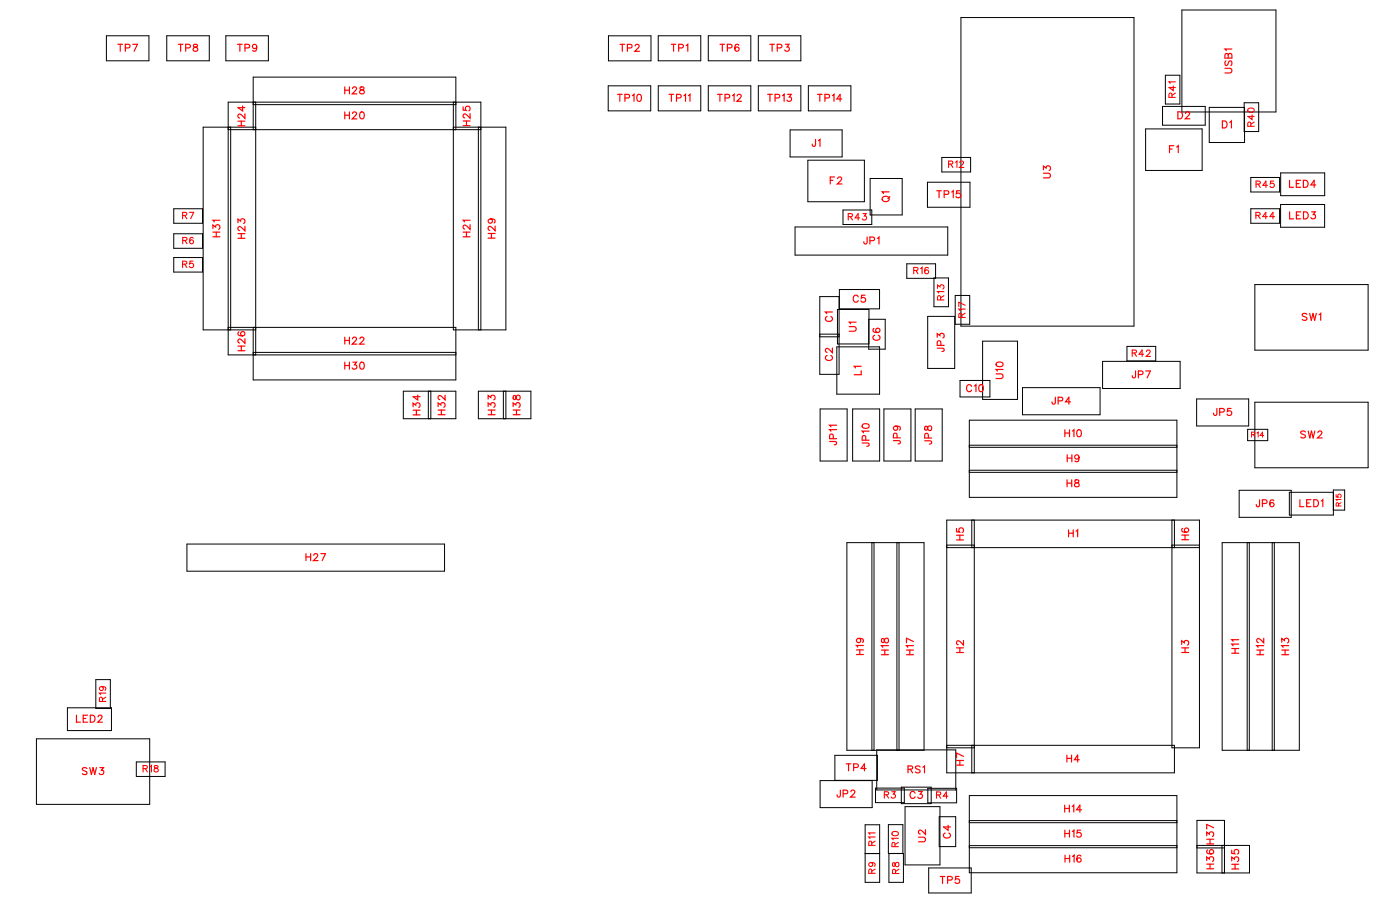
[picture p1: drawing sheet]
<svg xmlns="http://www.w3.org/2000/svg" width="142mm" height="93mm" viewBox="0 0 142 93" stroke-linecap="round" stroke-linejoin="round" font-family="sans-serif">
<g fill="none" stroke="#000" stroke-width=".1">
<path d="M10.8 3.6h4.3v2.6h-4.3zM16.9 3.6h4.3v2.6h-4.3zM22.9 3.6h4.3v2.6h-4.3zM23.2 13.2h25.6M23.4 12.9v20.6M25.7 13.2v-5.4h20.6v5.4M25.7 10.6h20.6M26 10.4v25.6M26 12.9h-5.4v20.6h5.4M46 10.4v23.1h5.4v-20.6h-5.4M48.6 12.9v20.6M61.7 8.7h4.4v2.6h-4.4z"/>
<path d="M61.8 3.6h4.3v2.6h-4.3zM66.8 3.6h4.3v2.6h-4.3zM66.8 8.7h4.3v2.6h-4.3zM71.9 3.6h4.3v2.6h-4.3zM71.9 8.7h4.3v2.6h-4.3zM77 3.6h4.3v2.6h-4.3zM77 8.7h4.3v2.6h-4.3zM80.2 13.2h5.3v2.7h-5.3zM82 16.3h5.8v4.2h-5.8zM82.1 8.7h4.3v2.6h-4.3zM88.3 18.1h3.3v3.7h-3.3zM94.2 18.5h4.3v2.5h-4.3z"/>
<path d="M95.6 16h2.9v1.5h-2.9zM97.6 1.8h17.5v31.3h-17.5zM116.3 13.1h5.7v4.2h-5.7zM118 10.8h4.4v1.9h-4.4zM118.3 7.6h1.5v3h-1.5zM120 1h9.5v10.4h-9.5zM122.8 10.9h3.6v3.6h-3.6zM126.3 10.4h1.5v3h-1.5zM127 18h2.9v1.5h-2.9zM130 17.5h4.5v2.4h-4.5zM17.6 21.2h3v1.5h-3zM17.6 23.7h3v1.5h-3z"/>
<path d="M17.6 26.1h3v1.5h-3zM23.2 33.2h23.1v5.4h-20.6v-5.4M25.7 35.8h20.6M40.9 39.7h5.4v2.8h-5.4zM43.5 39.7v2.8M43.7 39.7v2.8M48.6 39.7h5.3v2.8h-5.3zM48.8 33.5v-23.1h-25.6v25.6h23.1M51.1 39.7v2.8M51.4 39.7v2.8M80.7 23h15.5v2.9h-15.5zM83.2 30.1h2v7.9h-2z"/>
<path d="M83.2 34.2h2M83.2 33.9h2M85 35.2h4.3v4.8h-4.3zM85 31.4h3.2v3.5h-3.2zM85.2 29.4h4.1v1.9h-4.1zM85.6 21.3h2.9v1.5h-2.9zM88.2 32.4h1.7v3h-1.7zM92.1 26.8h2.9v1.4h-2.9zM94.2 32.1h2.7v5.3h-2.7zM94.8 28.2h1.5v2.9h-1.5zM97 30h1.5v2.9h-1.5zM97.5 38.6h3v1.7h-3z"/>
<path d="M99.8 34.6h3.5v5.9h-3.5zM103.8 39.3h7.9v2.8h-7.9zM111.9 36.7h7.9v2.7h-7.9zM114.4 35.2h2.9v1.4h-2.9zM127 21.2h2.9v1.5h-2.9zM127.4 28.9h11.5v6.6h-11.5zM130 20.8h4.5v2.3h-4.5zM19 55.2h26.1v2.8h-26.1zM83.3 41.5h2.7v5.3h-2.7zM86 55.1h7.8v21h-7.8zM86.6 41.5h2.7v5.3h-2.7zM88.5 55.1v21"/>
<path d="M88.7 55.1v21M89.7 41.5h2.8v5.3h-2.8zM91.1 55.1v21M91.3 55.1v21M92.9 41.5h2.8v5.3h-2.8zM96.1 55.6h25.7M96.1 55.3h2.8M98.4 42.6h21.1v7.9h-21.1zM98.4 47.7h21.1M98.4 45.2h21.1M98.4 47.9h21.1M98.4 45.4h21.1"/>
<path d="M98.7 52.8v2.8M98.9 52.8v25.6M119 52.8v23.1h2.8v-23.1h-25.7v25.6h23.1v-2.8h-23.1M119 55.3h2.8M119.2 52.8v2.8M121.5 40.5h5.3v2.7h-5.3zM124.1 55.1h7.8v21h-7.8zM125.8 49.8h5.3v2.7h-5.3zM126.6 55.1v21M126.7 43.6h2v1.1h-2zM126.8 55.1v21M127.4 40.8h11.5v6.7h-11.5z"/>
<path d="M129.2 55.1v21M129.4 55.1v21M135.4 50h-4.5v2.3h4.5v-2.6h1.1v2.1h-1.1M3.7 75h11.5v6.6h-11.5zM6.8 71.8h4.5v2.3h-4.5zM9.7 69h1.5v2.9h-1.5zM13.8 77.3h3v1.5h-3zM83.3 79.2h5.2v2.8h-5.2zM84.8 76.7h4.3v2.5h-4.3zM88.9 80h2.9v1.5h-2.9zM89 76.1h8v4.1h-8zM91.5 79.9h3v1.7h-3z"/>
<path d="M96.1 75.9h2.8M98.7 75.6v2.8M87.8 83.7h1.5v5.9h-1.5zM87.8 86.6h1.5M90.2 83.7h1.5v2.9h-1.5zM90.2 86.6h1.5v3h-1.5zM91.9 81.9h3.5v5.9h-3.5zM94.2 80h2.9v1.5h-2.9zM94.3 88.1h4.3v2.5h-4.3zM95.4 82.9h1.6v3h-1.6zM98.4 80.7h21.1v7.9h-21.1zM98.4 83.5h21.1"/>
<path d="M98.4 86h21.1M98.4 83.3h21.1M98.4 85.8h21.1M121.5 85.8h5.4v2.8h-5.4v-5.3h2.8v5.3M121.5 86.1h2.8M124.1 85.8v2.8"/>
</g>
<g fill="none" stroke="#f00" stroke-width=".12">
<path d="M12 4.5h.4M12.2 4.5v.7M12.7 4.9l.4-.1 .1-.2-.5-.1v.7M13.5 4.5h.5l-.4 .7M18.1 4.5h.5M18.3 4.5v.7M18.9 4.9l.4-.1v-.2l-.4-.1v.7M19.7 4.5v.2l.3 .1 .1 .2a.24 .24 0 0 1-.3 .2 .24 .24 0 0 1-.2-.2l.4-.3v-.2zM24.1 4.5h.5M24.2 12.8h.7M24.2 12.3h.7M24.4 4.5v.7"/>
<path d="M24.5 12.3v.5M24.6 10.8v.5l-.4-.4h.7M24.9 11.5v.5l-.4-.3-.2-.1-.1 .1v.1l.1 .2M24.9 4.9l.4-.1v-.2l-.4-.1v.7M26.1 4.7a.22 .22 0 0 1-.3 .2 .22 .22 0 0 1-.1-.3 .22 .22 0 0 1 .3 0l.1 .1a.34 .34 0 0 1-.3 .5l-.1-.1M35 8.8v.7M35 11.4v.7M35 9.2h.5M35 11.7h.5M35.5 8.8v.7M35.5 11.4v.7M35.8 9l.1-.2h.2l.1 .2-.1 .2-.3 .3h.4"/>
<path d="M35.8 11.5l.1-.1h.2l.1 .1-.1 .2-.3 .4h.4M36.6 8.9v.2l.3 .1 .1 .1a.24 .24 0 0 1-.3 .2 .24 .24 0 0 1-.2-.2l.5-.3-.1-.1zM36.6 11.4h.1a.37 .37 0 0 1 .3 .3 .37 .37 0 0 1-.3 .4 .45 .45 0 0 1-.1-.7zM47 10.8v.4h.3a.25 .25 0 0 1 0-.4 .25 .25 0 0 1 .4 .1 .25 .25 0 0 1-.1 .3M47 12.8h.7M47 12.3h.7M47.4 12.3v.5M47.7 11.5v.5l-.3-.3-.2-.1-.2 .1v.1l.2 .2M62.7 9.6h.5M62.9 9.6v.7M62.9 4.5h.5M63.2 4.5v.7"/>
<path d="M63.4 9.9h.5v-.3h-.5v.7M63.7 4.9l.4-.1v-.2l-.4-.1v.7M64.2 9.7l.2-.1v.7M64.5 4.7l.1-.2h.2l.1 .1-.1 .3-.3 .3h.4M64.8 9.6h.1a.37 .37 0 0 1 .2 .3 .37 .37 0 0 1-.2 .4 .45 .45 0 0 1-.1-.7zM67.9 9.6h.5M68.1 4.5h.5M68.2 9.6v.7M68.4 4.5v.7M68.7 9.9h.4v-.3h-.4v.7M68.9 4.9l.4-.1v-.2l-.4-.1v.7M69.4 9.7l.2-.1v.7"/>
<path d="M69.7 4.6l.1-.1v.7M69.9 9.7l.2-.1v.7M72.9 9.6h.4M73.1 9.6v.7M73.1 4.5h.5M73.3 4.5v.7M73.6 9.9h.4v-.3h-.4v.7M73.8 4.9l.5-.1v-.2l-.5-.1v.7M74.4 9.7l.1-.1v.7M74.8 9.7l.2-.1h.1l.1 .1-.1 .2-.3 .4h.5M75 4.6v-.1a.35 .35 0 0 0-.4 .3 .35 .35 0 0 0 .2 .4 .22 .22 0 0 0 .2-.2 .22 .22 0 0 0-.2-.2 .22 .22 0 0 0-.2 .2M77.9 9.6h.5"/>
<path d="M78.2 4.5h.4M78.2 9.6v.7M78.4 4.5v.7M78.7 9.9h.4v-.3h-.4v.7M78.9 4.9l.4-.1 .1-.2-.5-.1v.7M79.4 9.7l.2-.1v.7M79.7 4.5h.4l-.2 .3a.24 .24 0 0 1 .2 .3 .24 .24 0 0 1-.4 0M80 9.6h.3l-.2 .2a.24 .24 0 0 1 .2 .4 .24 .24 0 0 1-.4-.1M82.8 14.2v.6h-.3v-.2M83 9.6h.5M83.1 14.3l.1-.1v.7M83.2 9.6v.7"/>
<path d="M83.8 9.9h.4v-.3h-.4v.7M84.3 18.3h.3M84.5 9.7l.2-.1v.7M84.7 18h-.4v.7M85 18.1l.2-.1h.1l.1 .1-.1 .2-.3 .4h.5M85.5 10h-.5l.3-.4v.7M89.7 20a.35 .35 0 0 1 .4-.1 .35 .35 0 0 1 .1 .4 .33 .33 0 0 1-.4 .2 .33 .33 0 0 1-.1-.5zM90.3 19.5h-.7l.1 .1M90.3 20l-.2 .2M95.1 19.4h.5M95.3 19.4v.7M95.9 19.7h.4v-.3h-.4v.7"/>
<path d="M96.6 19.5l.2-.1v.7M97.5 19.4h-.4v.3a.25 .25 0 0 1 .4 0 .25 .25 0 0 1-.1 .3 .25 .25 0 0 1-.3-.1M105.9 17.6h.5l.2 .2-.1 .2-.6 .1M105.9 17.2v-.3l.3 .2a.24 .24 0 0 1 .4-.2 .24 .24 0 0 1-.1 .4M118.7 15.1h.3M119.2 14.8h-.5v.7M119.5 14.9l.1-.1v.7M119.6 11.3h.2a.38 .38 0 0 1 .3 .4 .38 .38 0 0 1-.3 .4h-.2zM120.4 11.5l.1-.2h.1l.2 .2-.1 .2-.4 .4h.5M124.1 12.3h.2a.38 .38 0 0 1 .3 .3 .38 .38 0 0 1-.3 .4h-.2zM124.4 6.9h.5l.2 .2-.1 .3h-.6M124.5 6.2l-.1 .1 .1 .4 .1-.1 .3-.4h.1l.1 .1-.1 .4"/>
<path d="M124.7 5.6l-.1-.1h-.2v.4h.7v-.3l-.2-.2-.2 .1v.4M124.9 12.4l.1-.1v.7M125.1 5h-.7l.1 .1M130.9 18.3v.7h.4M131.6 18.6h.3M132 18.3h-.4v.7h.4M132.3 18.3h.3a.38 .38 0 0 1 .2 .4 .38 .38 0 0 1-.2 .3h-.3zM133.6 18.8h-.5l.3-.5v.7M21.6 23.2v-.4l.3 .2a.24 .24 0 0 1 .4-.1 .24 .24 0 0 1-.1 .4M21.6 24h.7M21.6 23.6h.7M22 23.6v.4"/>
<path d="M22.3 22.4h-.7l.2 .1M24.2 22.6v-.4l.2 .2a.24 .24 0 0 1 .4-.1 .24 .24 0 0 1-.1 .4M24.2 35.6h.7M24.2 35.1h.7M24.2 24.2h.7M24.2 23.7h.7M24.3 33.7h-.1a.35 .35 0 0 0 .2 .4 .35 .35 0 0 0 .5-.2 .22 .22 0 0 0-.2-.2 .22 .22 0 0 0-.3 .2 .22 .22 0 0 0 .2 .2M24.5 23.7v.5M24.5 35.1v.5M24.9 34.4v.4l-.4-.3-.2-.1-.1 .1v.2l.1 .1M24.9 23v.4l-.4-.3-.2-.1-.1 .1v.2l.1 .1M35 34.2v.7"/>
<path d="M35 36.8v.7M35 37.1h.5M35 34.6h.5M35.5 34.2v.7M35.5 36.8v.7M35.8 34.4l.1-.2h.2l.1 .2-.1 .2-.3 .3h.4M35.8 36.8h.4l-.2 .2a.24 .24 0 0 1 .2 .4 .24 .24 0 0 1-.4-.1M36.5 34.4l.2-.2h.1l.2 .2-.2 .2-.3 .3h.5M36.6 36.8h.1a.37 .37 0 0 1 .3 .3 .37 .37 0 0 1-.3 .4 .45 .45 0 0 1-.1-.7zM47 24h.7M47 23.6h.7M47.4 23.6v.4"/>
<path d="M47.7 22.8v.5l-.3-.4-.2-.1-.2 .2v.1l.2 .1M47.7 22.4h-.7l.2 .1M49.6 24.2h.7M49.6 23.7h.7M49.8 22.2a.22 .22 0 0 1 .2 .3 .22 .22 0 0 1-.4 .1 .22 .22 0 0 1 .1-.3l.1-.1a.34 .34 0 0 1 .5 .3l-.1 .1M49.9 23.7v.5M50.3 22.9v.5l-.4-.3-.2-.1-.1 .1v.1l.1 .2M84 32.1a.26 .26 0 0 0-.2 .3 .26 .26 0 0 0 .3 .2h.1a.26 .26 0 0 0 .3-.2 .26 .26 0 0 0-.2-.3M84 36.1a.26 .26 0 0 0-.2 .3 .26 .26 0 0 0 .3 .2h.1a.26 .26 0 0 0 .3-.2 .26 .26 0 0 0-.2-.3M84.5 31.7h-.7l.1 .1M84.5 35.3v.5l-.3-.3-.3-.1-.1 .1v.1l.2 .2M86.2 33.1h.5l.2 .3-.1 .2h-.6"/>
<path d="M86.9 32.7h-.7l.1 .2M87.1 30.1a.26 .26 0 0 0-.3-.1 .26 .26 0 0 0-.2 .2v.2a.26 .26 0 0 0 .2 .3 .26 .26 0 0 0 .3-.2M87.4 37.2h-.7l.2 .1M87.4 37.6v.4h-.7M87.8 30h-.3l-.1 .3a.25 .25 0 0 1 .4 0 .25 .25 0 0 1 0 .3 .25 .25 0 0 1-.4-.1M88 24.1v.6h-.2l-.1-.2M88.3 24.4h.4l.1-.3h-.5v.7M88.7 33.3v.1a.35 .35 0 0 0 .2 .4 .35 .35 0 0 0 .4-.3 .22 .22 0 0 0-.2-.2 .22 .22 0 0 0-.2 .2 .22 .22 0 0 0 .2 .2M88.8 34a.26 .26 0 0 0-.2 .3 .26 .26 0 0 0 .3 .2h.2a.26 .26 0 0 0 .2-.2 .26 .26 0 0 0-.1-.3M89.1 24.2l.1-.1v.7M95.1 35.3l.7 .1v.2l-.2 .1M95.1 34.2v-.3l.3 .2a.24 .24 0 0 1 .4-.2 .24 .24 0 0 1-.1 .4"/>
<path d="M95.5 35.1v-.4l-.3-.1-.1 .5h.8M98.6 39.2a.26 .26 0 0 0-.3-.2 .26 .26 0 0 0-.2 .3v.2a.26 .26 0 0 0 .2 .3 .26 .26 0 0 0 .3-.2M98.9 39.2l.2-.2v.8M99.5 39.1l.1-.1a.37 .37 0 0 1 .2 .4 .37 .37 0 0 1-.2 .4 .45 .45 0 0 1-.1-.7zM101.1 37.9h.5l.2 .3-.1 .2h-.6M101.2 36.8l.2-.1a.3 .3 0 0 1 .4 .3 .38 .38 0 0 1-.3 .2 .38 .38 0 0 1-.4-.3zM101.8 37.5h-.7l.2 .2M115.3 37.6v.7h-.3v-.2M115.6 38h.4v-.3l-.4-.1v.8M116.3 37.6h.5l-.3 .8M130.9 21.5v.7h.4M131.6 21.8h.3"/>
<path d="M132.1 21.5h-.5v.7h.5M132.3 21.5h.3a.38 .38 0 0 1 .2 .4 .38 .38 0 0 1-.2 .3h-.3zM132.7 31.9l-.2-.1-.3 .1 .1 .2 .4 .2v.1l-.2 .1-.3-.1M133 31.8l.1 .7 .2-.7 .2 .7 .1-.7M133.2 21.5h.3l-.2 .3a.24 .24 0 0 1 .2 .4 .24 .24 0 0 1-.4-.1M133.9 31.9l.2-.1v.7M31.1 56.2v.7M31.1 56.5h.4M31.5 56.2v.7M31.9 56.4l.1-.2h.1l.2 .1-.1 .3-.4 .3h.5M32.6 56.2h.4l-.3 .7M41.9 41.3v-.4l.3 .2a.24 .24 0 0 1 .4-.2 .25 .25 0 0 1-.1 .5"/>
<path d="M41.9 42.1h.7M41.9 41.6h.7M42.3 41.6v.5M42.4 40.1v.5l-.5-.3h.7M44.5 41.3v-.4l.2 .2a.24 .24 0 0 1 .4-.2 .24 .24 0 0 1 0 .4M44.5 42.1h.7M44.5 41.6h.7M44.8 41.6v.5M45.2 40.1v.5l-.4-.4-.2-.1-.1 .2v.1l.1 .1M49.6 41.3v-.4l.2 .2a.24 .24 0 0 1 .4-.2 .24 .24 0 0 1-.1 .4M49.6 40.5v-.4l.2 .2a.24 .24 0 0 1 .4-.1 .24 .24 0 0 1-.1 .4M49.6 42.1h.7"/>
<path d="M49.6 41.6h.7M49.9 41.6v.5M52.1 41.3v-.4l.3 .2a.24 .24 0 0 1 .3-.2 .24 .24 0 0 1 0 .4M52.1 42.1h.7M52.1 41.6h.7M52.1 40.2v.3h.2l.3-.4a.24 .24 0 0 1 .2 .2 .24 .24 0 0 1-.2 .3l-.2-.1-.1-.3zM52.4 41.6v.5M84.2 44.8h.7v.3h-.2M84.6 44.5v-.4h-.3l-.1 .4h.7M84.9 43.6h-.7l.2 .2M84.9 43.2h-.7l.2 .1M87.5 45h.7v.2l-.2 .1"/>
<path d="M87.6 43.1l.2-.1a.3 .3 0 0 1 .4 .3 .38 .38 0 0 1-.3 .2 .38 .38 0 0 1-.4-.3zM87.9 44.7v-.4l-.3-.1-.1 .5h.7M88.2 43.8h-.7l.2 .1M90.7 44.7l.6 .1 .1 .2-.2 .1M90.9 43.2a.22 .22 0 0 1 .2 .3 .22 .22 0 0 1-.3 .1 .22 .22 0 0 1 0-.3l.1-.1a.34 .34 0 0 1 .5 .3l-.1 .1M91.1 44.4l-.1-.4h-.2l-.1 .4h.7M93.9 44.7l.6 .1 .1 .2-.2 .1M93.9 43.3v.3l.1 .1 .4-.5a.24 .24 0 0 1 .2 .3 .24 .24 0 0 1-.2 .2l-.2-.1-.1-.3zM94.2 44.5v-.5h-.3v.5h.7M97.1 53.6v.4h.3a.25 .25 0 0 1 0-.4 .25 .25 0 0 1 .4 .1 .25 .25 0 0 1-.1 .3M97.1 54.8h.7M97.1 54.3h.7"/>
<path d="M97.4 54.3v.5M107.1 40.3v.7h-.2l-.1-.2M107.4 40.7h.4l.1-.3-.5-.1v.7M108.1 43.6v.7M108.1 44h.5M108.3 48.7v.7M108.3 49h.5M108.4 46.2v.7M108.4 46.5h.4M108.5 53.8v.7M108.5 54.1h.5M108.6 43.6v.7"/>
<path d="M108.7 40.8h-.5l.3-.5v.7M108.8 48.7v.7M108.8 46.2v.7M108.9 43.8l.1-.2v.7M109 53.8v.7M109.2 48.7v.2l.3 .1 .1 .2a.24 .24 0 0 1-.3 .2 .24 .24 0 0 1-.2-.2l.4-.3v-.2zM109.2 53.9l.2-.1v.7M109.4 43.7l.1-.1a.37 .37 0 0 1 .3 .4 .37 .37 0 0 1-.3 .3 .45 .45 0 0 1-.1-.6zM109.5 46.4a.22 .22 0 0 1-.3 .2 .22 .22 0 0 1 0-.4 .22 .22 0 0 1 .3 .1v.1a.34 .34 0 0 1-.2 .5l-.2-.1M120 54.8h.7M120 54.3h.7M120.1 53.6l-.1 .1a.35 .35 0 0 0 .3 .4 .35 .35 0 0 0 .4-.3 .22 .22 0 0 0-.2-.2 .22 .22 0 0 0-.3 .2 .22 .22 0 0 0 .2 .2"/>
<path d="M120.3 54.3v.5M123.5 41.5v.6h-.2l-.1-.2M123.8 41.8h.4l.1-.3h-.5v.7M125 41.5h-.4v.3a.25 .25 0 0 1 .4 0 .25 .25 0 0 1-.1 .3 .25 .25 0 0 1-.3-.1M127.9 50.7l-.1 .7h-.2l-.1-.2M128.2 51.1h.4v-.3l-.4-.1v.7M129.3 50.8a.35 .35 0 0 0-.4 .2 .35 .35 0 0 0 .2 .4 .22 .22 0 0 0 .3-.2 .22 .22 0 0 0-.3-.2 .22 .22 0 0 0-.2 .2M132 50.7v.7h.4M132.5 43.8l-.1-.1-.3 .1v.2l.4 .2v.2l-.1 .1-.3-.1M132.7 51.1h.2M132.8 43.7l.2 .8 .1-.8 .2 .8 .2-.8M133.1 50.7h-.4v.7h.4"/>
<path d="M133.4 50.7h.2a.38 .38 0 0 1 .3 .4 .38 .38 0 0 1-.3 .3h-.2zM133.8 43.9l.1-.2h.2l.1 .2-.1 .2-.3 .4h.4M134.1 50.8l.2-.1v.7M7.8 72.6v.7h.4M8.4 72.9h.3M8.8 78l-.1-.1-.3 .1v.2l.4 .2v.1l-.1 .1-.3-.1M8.9 72.6h-.5v.7h.5M9.1 77.9l.2 .7 .1-.7 .2 .7 .2-.7M9.2 72.6h.2a.38 .38 0 0 1 .3 .3 .38 .38 0 0 1-.3 .4h-.2zM10 72.8l.1-.2h.1l.2 .1-.1 .3-.4 .3h.5M10.1 77.9h.4l-.2 .3a.24 .24 0 0 1 .2 .4 .24 .24 0 0 1-.4-.1M85.9 77.5h.5"/>
<path d="M86.1 77.5v.7M86.7 77.9h.4v-.3l-.4-.1v.7M87 66h.7M87 66.4h.7M87.2 64.8a.22 .22 0 0 1 .2 .3 .22 .22 0 0 1-.4 .1 .22 .22 0 0 1 .1-.4h.1a.34 .34 0 0 1 .5 .3l-.1 .1M87.3 66v.4M87.7 65.5h-.7l.1 .2M87.9 78h-.5l.4-.5v.7M89.5 66.4h.7M89.5 66h.7M89.5 64.8v.4h.2l.3-.4a.24 .24 0 0 1 .2 .2 .24 .24 0 0 1-.2 .2l-.2-.1-.1-.3zM89.8 66v.4"/>
<path d="M90.2 65.5h-.7l.1 .2M92 66.4h.7M92 66h.7M92.2 78.1l.4-.1 .1-.1-.2-.2h-.3v.7M92.4 66v.4M92.4 78.1l.3 .3M92.7 65.5h-.7l.2 .2M92.7 65.1l-.7-.3v.4M93.4 77.8l-.2-.1-.3 .1 .1 .2 .4 .2v.1l-.2 .1-.3-.1M93.7 77.9l.2-.2v.7M97.1 66.2h.7M97.1 65.8h.7"/>
<path d="M97.1 77.7h.7M97.1 77.2h.7M97.4 65.8v.4M97.4 77.2v.5M97.8 65v.5l-.3-.4-.3-.1-.1 .2v.1l.2 .1M97.8 76.8l-.7-.4v.5M108.3 76.6v.7M108.3 77h.5M108.8 76.6v.7M109.6 77.1h-.5l.3-.5v.7M120 65.4v-.4l.2 .2a.24 .24 0 0 1 .4-.1 .24 .24 0 0 1-.1 .4M120 66.2h.7"/>
<path d="M120 65.8h.7M120.3 65.8v.4M125.1 66.3h.7M125.1 65.8h.7M125.4 65.8v.5M125.8 65.4h-.7l.1 .1M125.8 64.9h-.7l.1 .2M127.6 66.4h.7M127.6 66h.7M127.9 66v.4M128.3 65.5h-.7l.1 .2M128.3 64.8v.4l-.3-.3-.3-.1-.1 .1v.2l.2 .1"/>
<path d="M130.1 65.2v-.4l.3 .2a.24 .24 0 0 1 .4-.2 .24 .24 0 0 1-.1 .4M130.1 66.4h.7M130.1 66h.7M130.5 66v.4M130.8 65.5h-.7l.2 .2M85.3 80.2v.6l-.3 .1v-.2M85.6 80.6l.4-.1v-.2l-.4-.1v.7M86.4 80.4l.1-.2h.2l.1 .1-.1 .3-.3 .3h.4M92.9 80.5a.26 .26 0 0 0-.3-.2 .26 .26 0 0 0-.2 .3v.2a.26 .26 0 0 0 .2 .2 .26 .26 0 0 0 .3-.1M93.2 80.3h.4l-.2 .3a.24 .24 0 0 1 .2 .4 .24 .24 0 0 1-.4-.1M93.3 85h.5l.2 .2-.1 .2h-.6M94 84.2v.5l-.4-.4-.2-.1-.1 .2v.1l.1 .2"/>
<path d="M95.5 89h.4M95.7 89v.7M96 84.5a.26 .26 0 0 0-.2 .3 .26 .26 0 0 0 .3 .3h.1a.26 .26 0 0 0 .3-.3 .26 .26 0 0 0-.2-.3M96.2 89.3h.4v-.3h-.4v.7M96.3 83.8v.5l-.5-.4h.7M97.4 89h-.4v.3a.25 .25 0 0 1 .4 0 .25 .25 0 0 1-.1 .3 .25 .25 0 0 1-.3-.1M108.1 81.7v.7M108.1 82.1h.5M108.1 84.3v.7M108.1 84.6h.5M108.1 86.8v.7M108.1 87.1h.5"/>
<path d="M108.6 81.7v.7M108.6 84.3v.7M108.6 86.8v.7M108.8 81.9l.2-.2v.7M108.9 84.4l.1-.1v.7M108.9 86.9l.1-.1v.7M109.7 84.3h-.3l-.1 .3a.25 .25 0 0 1 .4 0 .25 .25 0 0 1 0 .3 .25 .25 0 0 1-.4-.1M109.7 86.9v-.1a.35 .35 0 0 0-.4 .3 .35 .35 0 0 0 .2 .4 .22 .22 0 0 0 .3-.2 .22 .22 0 0 0-.2-.2 .22 .22 0 0 0-.3 .2M109.8 82.2h-.5l.3-.5v.7M122.5 87.4v-.4l.3 .2a.24 .24 0 0 1 .4-.2 .24 .24 0 0 1-.1 .4M122.5 84.8v-.3l.3 .2a.24 .24 0 0 1 .4-.2 .24 .24 0 0 1-.1 .4M122.5 88.2h.7"/>
<path d="M122.5 87.7h.7M122.5 85.7h.7M122.5 85.2h.7M122.6 86.3h-.1a.35 .35 0 0 0 .3 .4 .35 .35 0 0 0 .4-.2 .22 .22 0 0 0-.2-.3 .22 .22 0 0 0-.2 .2 .22 .22 0 0 0 .2 .3M122.8 85.2v.5M122.8 87.7v.5M123.2 84l-.7-.3v.4M125.1 87.4v-.4l.2 .2a.24 .24 0 0 1 .4-.2 .24 .24 0 0 1-.1 .4M125.1 86.3v.3h.3a.25 .25 0 0 1-.1-.3 .25 .25 0 0 1 .4 0 .25 .25 0 0 1-.1 .4M125.1 88.2h.7M125.1 87.7h.7M125.4 87.7v.5"/>
</g>
<g fill="none" stroke="#f00" stroke-width=".11">
<path d="M96.3 16.7l.4-.1v-.2l-.4-.1v.7M96.5 16.7l.2 .3M97 16.5l.2-.2v.7M97.4 16.5l.2-.2 .2 .2-.4 .5h.5M119 9.9v-.4h-.3v.4h.6M119.1 8.7v.5l-.4-.3h.6M119.3 8.3h-.6l.1 .2M119.3 9.4l-.3 .3M126.7 11.1a.32 .32 0 0 1 .4-.2 .32 .32 0 0 1 .2 .4 .32 .32 0 0 1-.4 .1 .32 .32 0 0 1-.2-.3zM127 12.8v-.4h-.3v.4h.6M127.1 11.7v.4l-.4-.3h.6M127.3 12.4l-.3 .2"/>
<path d="M127.5 18.7h.4v-.3h-.4v.6M127.7 18.7l.3 .3M128.7 18.8h-.5l.3-.4v.6M129.3 18.4h-.3v.3a.23 .23 0 0 1 .3-.1 .23 .23 0 0 1 0 .4 .23 .23 0 0 1-.4-.1M18.5 26.8h.4v-.2l-.4-.1v.7M18.5 21.9l.4-.1v-.2h-.4v.6M18.6 24.4h.3l.1-.2-.4-.1v.6M18.8 26.8l.2 .4M18.8 21.9l.2 .3M18.8 24.4l.2 .3M19.2 21.6h.5l-.3 .6M19.6 26.5h-.3v.3a.23 .23 0 0 1 .3 0 .23 .23 0 0 1 0 .3 .23 .23 0 0 1-.4-.1"/>
<path d="M19.6 24.2v-.1a.32 .32 0 0 0-.4 .3 .32 .32 0 0 0 .2 .3 .2 .2 0 0 0 .3-.1 .2 .2 0 0 0-.2-.3 .2 .2 0 0 0-.3 .2M86.1 22h.4v-.3h-.4v.6M86.3 22l.3 .3M87.3 22.1h-.5l.3-.4v.6M87.6 21.7h.3l-.1 .2a.22 .22 0 0 1 .1 .4 .22 .22 0 0 1-.4-.1M92.8 27.4h.3l.1-.2-.4-.1v.7M93 27.4l.2 .4M93.5 27.3l.1-.2v.7M94.2 27.2a.32 .32 0 0 0-.4 .2 .32 .32 0 0 0 .3 .4 .2 .2 0 0 0 .2-.2 .2 .2 0 0 0-.2-.2 .2 .2 0 0 0-.2 .2M95.2 29.3v-.4l.2 .2a.22 .22 0 0 1 .4-.1 .22 .22 0 0 1-.1 .3M95.5 30.4v-.3l-.3-.1v.4h.6M95.8 29.6h-.6l.1 .1"/>
<path d="M95.8 30l-.3 .2M97.7 32.2l-.1-.4h-.2l-.1 .4h.7M98 31.4h-.7l.2 .1M98 31.8l-.3 .2M98 31l-.7-.3v.4M114.9 35.8h.4l.1-.2-.5-.1v.7M115.2 35.8l.2 .4M116.1 36h-.5l.4-.5v.7M116.4 35.7l.1-.2 .3 .1-.4 .6h.4M127.5 21.9l.4-.1v-.2h-.4v.6M127.7 21.9l.2 .3M128.7 22h-.5l.3-.4v.6"/>
<path d="M129.4 22h-.5l.3-.4v.6M10.3 69.7a.2 .2 0 0 1 .2 .3 .2 .2 0 0 1-.3 0 .2 .2 0 0 1 0-.3h.1a.31 .31 0 0 1 .4 .2v.2M10.4 71.2v-.4h-.2l-.1 .4h.6M10.7 70.3h-.6l.1 .2M10.7 70.8l-.3 .2M14.5 78h.4v-.2l-.4-.1v.6M14.7 78l.3 .3M15.2 77.8l.2-.1v.6M15.7 77.7v.2l.4 .2a.22 .22 0 0 1-.2 .3 .22 .22 0 0 1-.3-.3l.4-.3v-.1zM88.4 87.5a.2 .2 0 0 1 .2 .3 .2 .2 0 0 1-.3 .1 .2 .2 0 0 1 0-.3l.1-.1a.31 .31 0 0 1 .5 .3l-.1 .1M88.5 88.6v-.3l-.2-.1-.1 .4h.7M88.5 85.8v-.4h-.2l-.1 .4h.7"/>
<path d="M88.9 85h-.7l.1 .1M88.9 84.5h-.7l.1 .2M88.9 88.2l-.4 .2M88.9 85.4l-.4 .2M89.8 80.7l.4-.1v-.2h-.4v.6M90 80.7l.2 .3M90.5 80.4h.4l-.2 .2a.22 .22 0 0 1 .2 .4 .22 .22 0 0 1-.4-.1M90.6 84.5a.32 .32 0 0 1 .4-.1 .32 .32 0 0 1 .2 .3 .32 .32 0 0 1-.4 .2 .32 .32 0 0 1-.2-.4zM90.6 87.6v.3h.2l.2-.4a.22 .22 0 0 1 .3 .2 .22 .22 0 0 1-.3 .3l-.2-.4zM90.9 85.9l-.1-.3-.2-.1v.4h.6M90.9 88.7v-.4h-.2l-.1 .4h.7M91.2 85.1h-.6l.1 .1"/>
<path d="M91.2 85.5l-.3 .2M91.3 88.2l-.4 .2M95.1 80.7h.4v-.3h-.4v.6M95.3 80.7l.2 .3M96.2 80.8h-.4l.3-.4v.6"/>
</g>
<path d="M127.1 44.1h.3v-.1l-.3-.1v.5M127.2 44.1l.2 .3M127.6 44l.1-.1v.5M128.3 44.2h-.4l.3-.3v.5M135.7 50.2v.2l.2 .1a.18 .18 0 0 1 0-.3 .18 .18 0 0 1 .2 0 .18 .18 0 0 1 0 .3M135.9 51.4v-.3l-.2-.1v.4h.5M136.2 50.7h-.5v.1M136.2 51l-.3 .2" fill="none" stroke="#f00" stroke-width=".1"/>
<g font-size="1.2" fill="#fff">
<text x="11.9" y="5.5">TP7</text>
<text x="18" y="5.5">TP8</text>
<text x="24.1" y="5.5">TP9</text>
<text x="62.9" y="5.5">TP2</text>
<text x="68.1" y="5.5">TP1</text>
<text x="73" y="5.5">TP6</text>
<text x="78.1" y="5.5">TP3</text>
<text x="34.9" y="9.8">H28</text>
<text x="62.6" y="10.6">TP10</text>
<text x="67.9" y="10.6">TP11</text>
<text x="72.8" y="10.6">TP12</text>
<text x="77.9" y="10.6">TP13</text>
<text x="82.9" y="10.6">TP14</text>
<text x="125.4" y="7.5" transform="rotate(-90 125.4 7.5)">USB1</text>
<text x="25.2" y="12.8" transform="rotate(-90 25.2 12.8)">H24</text>
<text x="34.9" y="12.4">H20</text>
<text x="48" y="12.8" transform="rotate(-90 48 12.8)">H25</text>
<text x="82.4" y="15.2">J1</text>
<text x="118.7" y="15.8">F1</text>
<text x="119.5" y="12.4">D2</text>
<text x="124" y="13.3">D1</text>
<text x="84.2" y="19">F2</text>
<text x="90.6" y="20.5" transform="rotate(-90 90.6 20.5)">Q1</text>
<text x="95" y="20.4">TP15</text>
<text x="106.9" y="18.1" transform="rotate(-90 106.9 18.1)">U3</text>
<text x="130.9" y="19.3">LED4</text>
<text x="130.9" y="22.5">LED3</text>
<text x="22.6" y="24.1" transform="rotate(-90 22.6 24.1)">H31</text>
<text x="25.2" y="24.2" transform="rotate(-90 25.2 24.2)">H23</text>
<text x="48" y="24.1" transform="rotate(-90 48 24.1)">H21</text>
<text x="50.6" y="24.2" transform="rotate(-90 50.6 24.2)">H29</text>
<text x="87.6" y="25.1">JP1</text>
<text x="25.2" y="35.7" transform="rotate(-90 25.2 35.7)">H26</text>
<text x="34.9" y="35.2">H22</text>
<text x="84.8" y="32.7" transform="rotate(-90 84.8 32.7)">C1</text>
<text x="86.6" y="31">C5</text>
<text x="87.2" y="33.7" transform="rotate(-90 87.2 33.7)">U1</text>
<text x="89.6" y="34.6" transform="rotate(-90 89.6 34.6)">C6</text>
<text x="96.2" y="35.7" transform="rotate(-90 96.2 35.7)">JP3</text>
<text x="132.1" y="32.8">SW1</text>
<text x="34.9" y="37.8">H30</text>
<text x="84.8" y="36.6" transform="rotate(-90 84.8 36.6)">C2</text>
<text x="87.7" y="38.1" transform="rotate(-90 87.7 38.1)">L1</text>
<text x="98.1" y="40.1">C10</text>
<text x="102.1" y="38.5" transform="rotate(-90 102.1 38.5)">U10</text>
<text x="106.7" y="41.3">JP4</text>
<text x="114.9" y="38.7">JP7</text>
<text x="42.9" y="42.2" transform="rotate(-90 42.9 42.2)">H34</text>
<text x="45.5" y="42.2" transform="rotate(-90 45.5 42.2)">H32</text>
<text x="50.6" y="42.2" transform="rotate(-90 50.6 42.2)">H33</text>
<text x="53.1" y="42.2" transform="rotate(-90 53.1 42.2)">H38</text>
<text x="85.2" y="45.2" transform="rotate(-90 85.2 45.2)">JP11</text>
<text x="88.5" y="45.4" transform="rotate(-90 88.5 45.4)">JP10</text>
<text x="91.7" y="45.1" transform="rotate(-90 91.7 45.1)">JP9</text>
<text x="94.9" y="45.1" transform="rotate(-90 94.9 45.1)">JP8</text>
<text x="108" y="44.6">H10</text>
<text x="108.3" y="47.2">H9</text>
<text x="123.1" y="42.5">JP5</text>
<text x="132" y="44.7">SW2</text>
<text x="108.3" y="49.7">H8</text>
<text x="127.5" y="51.7">JP6</text>
<text x="131.9" y="51.7">LED1</text>
<text x="31" y="57.2">H27</text>
<text x="98.1" y="54.9" transform="rotate(-90 98.1 54.9)">H5</text>
<text x="108.4" y="54.8">H1</text>
<text x="121" y="54.8" transform="rotate(-90 121 54.8)">H6</text>
<text x="88" y="66.5" transform="rotate(-90 88 66.5)">H19</text>
<text x="90.5" y="66.5" transform="rotate(-90 90.5 66.5)">H18</text>
<text x="93" y="66.5" transform="rotate(-90 93 66.5)">H17</text>
<text x="98.1" y="66.3" transform="rotate(-90 98.1 66.3)">H2</text>
<text x="121" y="66.3" transform="rotate(-90 121 66.3)">H3</text>
<text x="126.1" y="66.4" transform="rotate(-90 126.1 66.4)">H11</text>
<text x="128.6" y="66.5" transform="rotate(-90 128.6 66.5)">H12</text>
<text x="131.1" y="66.5" transform="rotate(-90 131.1 66.5)">H13</text>
<text x="7.7" y="73.6">LED2</text>
<text x="98.1" y="77.7" transform="rotate(-90 98.1 77.7)">H7</text>
<text x="108.3" y="77.6">H4</text>
<text x="8.3" y="78.9">SW3</text>
<text x="84.9" y="81.2">JP2</text>
<text x="85.9" y="78.5">TP4</text>
<text x="92.1" y="78.7">RS1</text>
<text x="92.3" y="81.3">C3</text>
<text x="108" y="82.7">H14</text>
<text x="94.3" y="85.5" transform="rotate(-90 94.3 85.5)">U2</text>
<text x="95.4" y="90">TP5</text>
<text x="96.8" y="85.1" transform="rotate(-90 96.8 85.1)">C4</text>
<text x="108" y="85.3">H15</text>
<text x="108.1" y="87.8">H16</text>
<text x="123.5" y="88.2" transform="rotate(-90 123.5 88.2)">H36</text>
<text x="123.5" y="85.7" transform="rotate(-90 123.5 85.7)">H37</text>
<text x="126.1" y="88.3" transform="rotate(-90 126.1 88.3)">H35</text>
</g>
<g font-size="1.1" fill="#fff">
<text x="119.6" y="9.9" transform="rotate(-90 119.6 9.9)">R41</text>
<text x="96.3" y="17.3">R12</text>
<text x="127.6" y="12.9" transform="rotate(-90 127.6 12.9)">R40</text>
<text x="18.5" y="22.5">R7</text>
<text x="86.1" y="22.6">R43</text>
<text x="127.4" y="22.5">R44</text>
<text x="127.5" y="19.3">R45</text>
<text x="18.5" y="27.4">R5</text>
<text x="18.5" y="25">R6</text>
<text x="92.7" y="28.1">R16</text>
<text x="96.1" y="30.5" transform="rotate(-90 96.1 30.5)">R13</text>
<text x="98.3" y="32.3" transform="rotate(-90 98.3 32.3)">R17</text>
<text x="114.9" y="36.4">R42</text>
<text x="11" y="71.3" transform="rotate(-90 11 71.3)">R19</text>
<text x="14.5" y="78.6">R18</text>
<text x="89.7" y="81.3">R3</text>
<text x="95" y="81.3">R4</text>
<text x="89.1" y="88.7" transform="rotate(-90 89.1 88.7)">R9</text>
<text x="89.1" y="85.9" transform="rotate(-90 89.1 85.9)">R11</text>
<text x="91.5" y="86" transform="rotate(-90 91.5 86)">R10</text>
<text x="91.5" y="88.7" transform="rotate(-90 91.5 88.7)">R8</text>
</g>
<g font-size=".9" fill="#fff">
<text x="127" y="44.6">R14</text>
<text x="136.4" y="51.4" transform="rotate(-90 136.4 51.4)">R15</text>
</g>
</svg>
